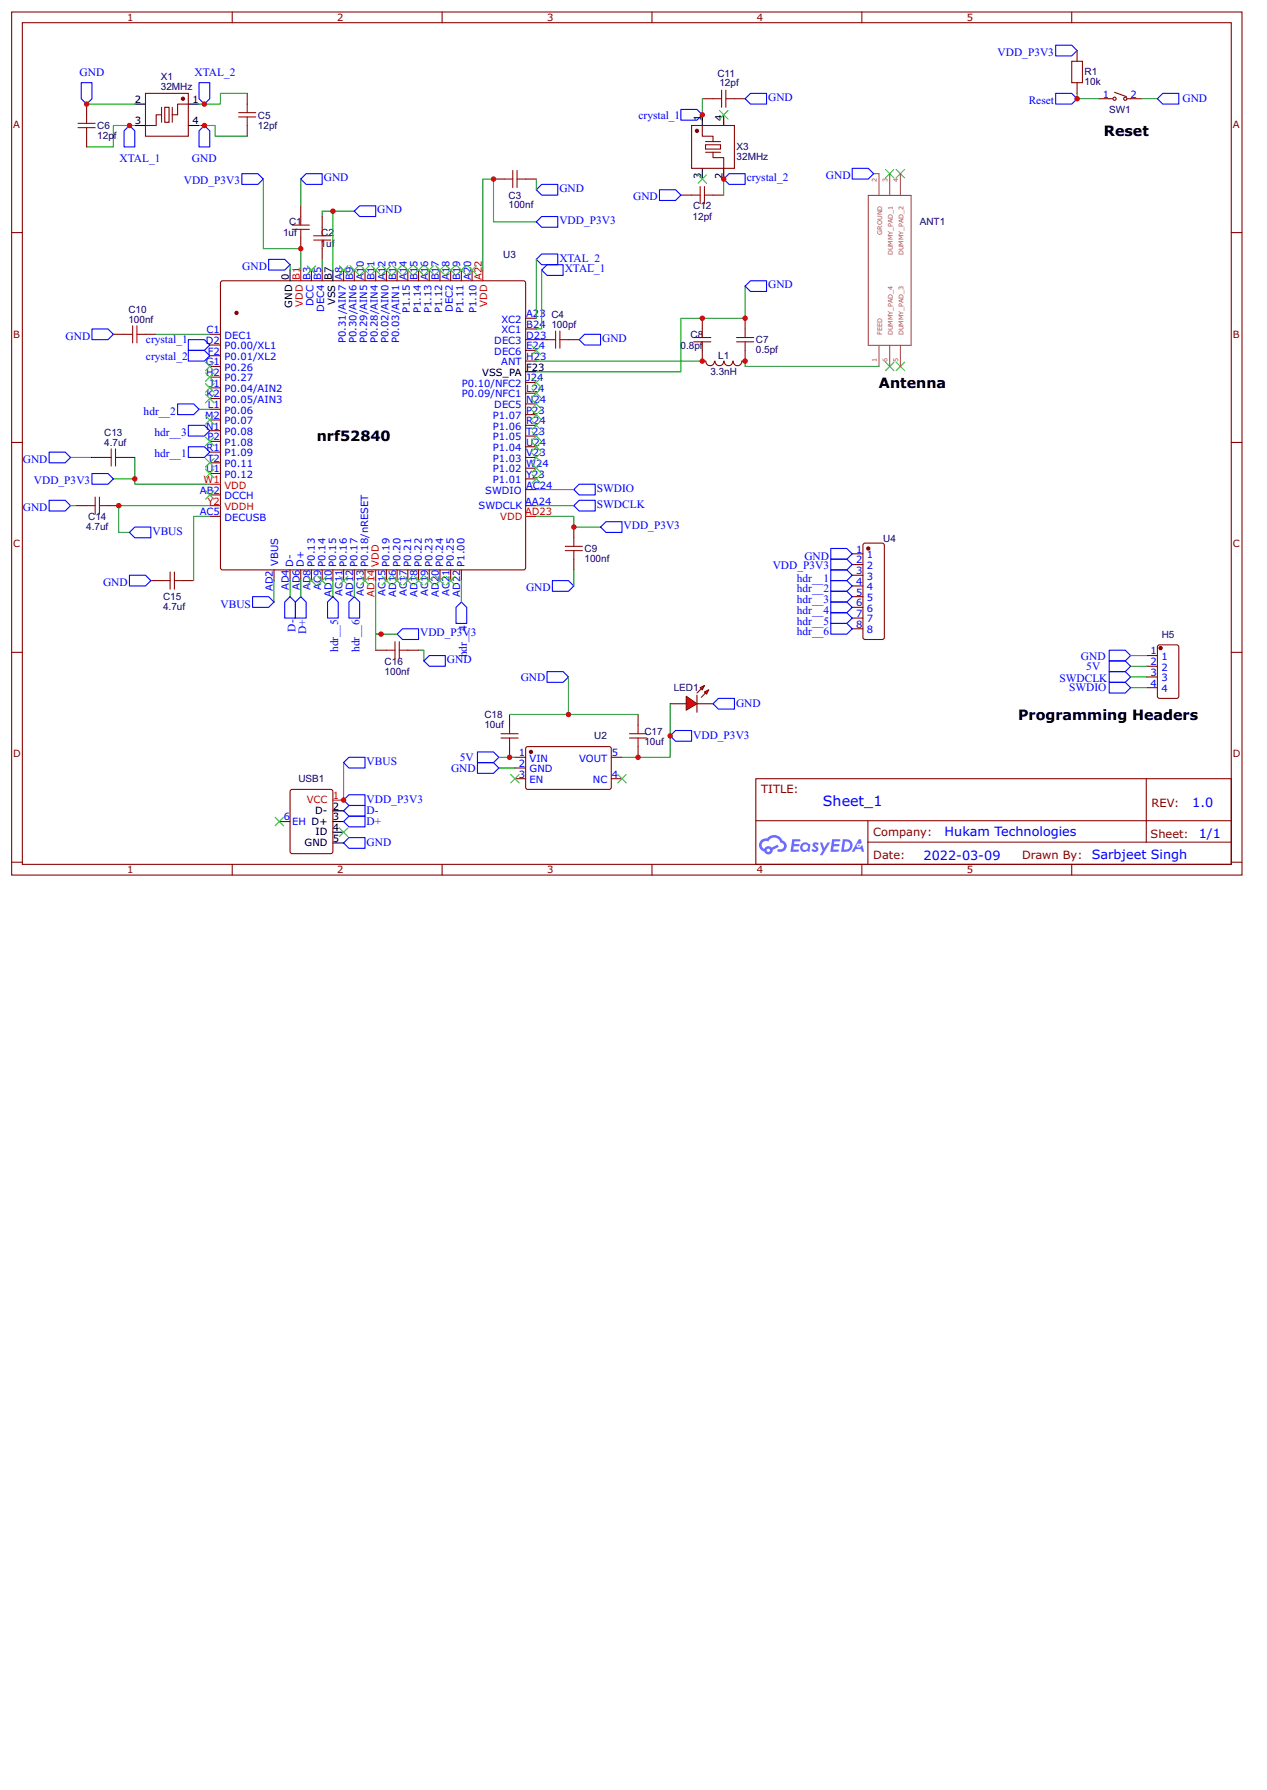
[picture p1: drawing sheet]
<svg xmlns="http://www.w3.org/2000/svg" width="210mm" height="297mm" viewBox="0 0 210 297" stroke-linecap="round" stroke-linejoin="round" font-family="sans-serif">
<g fill="none" stroke="#800" stroke-width=".18">
<path d="M1.9 2h204.2v143.2h-204.2zM3.7 3.8h200.6v139.6h-200.6zM38.5 2v1.8M73.4 2v1.8M108.2 2v1.8M143 2v1.8M177.9 2v1.8M1.9 38.6h1.8M204.3 38.6h1.8M1.9 73.4h1.8M204.3 73.4h1.8M1.9 108.3h1.8"/>
<path d="M204.3 108.3h1.8M125.4 129.2h78.9v14.2h-78.9zM125.4 136.2h78.9M144 139.7h60.3M144 136.2v7.1M190.2 129.2v10.5M1.9 143.1h1.8M38.5 143.4v1.8M73.4 143.4v1.8M108.2 143.4v1.8M143 143.4v1.8M177.9 143.4v1.8"/>
<path d="M204.3 143.1h1.8"/>
</g>
<g fill="#58f">
<path d="M135 139.9l.4-.1h.2l.3 .2-.2 .3a.22 .22 0 0 0-.2-.2 .22 .22 0 0 0-.3 .1 .73 .73 0 0 1 .5 1l-.6 .2-.5-.3 .3-.3 .4 .2 .1-.1a.89 .89 0 0 1-.5-.9z"/>
<path d="M136.1 139.8h.4l.3 .9 .5-.9h.5l-1.3 2.1h-.4l.4-.8z"/>
<path d="M131.5 139.3h1.3v.3h-.1h-.9v.5h.7l.2 .1-.2 .2h-.8l-.1 .6h.8h.1v.3l-1.3 .1z"/>
<path d="M138.1 139.3h1.3l.1 .1-.2 .2h-.8l-.1 .5h.8l.1 .1-.2 .2h-.8v.6h.7h.2v.3l-1.4 .1z"/>
<path d="M142.5 139.3h.4l.1 .6-.3 .1a.35 .35 0 0 0-.5 .2 .35 .35 0 0 0 .2 .5 .35 .35 0 0 0 .5-.3l.2-.2 .3 1.1h-.4l-.1-.4h-.9l-.2 .4h-.5z"/>
<path d="M139.9 139.3l-.3 2.1h.7a1.06 1.06 0 0 0 1.2-1.1 1.06 1.06 0 0 0-1.3-1zM140.2 139.6a.72 .72 0 0 1 .9 .8 .72 .72 0 0 1-1.1 .6z"/>
<path d="M133 140.1a.78 .78 0 0 0-.1 1.1 .78 .78 0 0 0 1.1 0l.3 .2 .2-1.2-.3-.2a.76 .76 0 0 0-1.2 .1zM133.1 140.6a.5 .5 0 0 1 1 0 .5 .5 0 0 1-1 0z"/>
<path d="M126.3 139.4a1.1 1.1 0 0 0 .5 1.9 .72 .72 0 0 0 .9 .5 .72 .72 0 0 0 .5-.8l1-.5-.2-.3-.9 .4a.74 .74 0 0 0-1.3 .3 .7 .7 0 0 1-.3-1 .7 .7 0 0 1 1-.2 1.07 1.07 0 0 1 1.1-.7 1.07 1.07 0 0 1 .9 .8 .57 .57 0 0 1 .6 .8 .57 .57 0 0 1-.8 .3l-.2 .1v.3a1 1 0 0 0 1.3-.5 1 1 0 0 0-.6-1.3 1.57 1.57 0 0 0-2.6-.4l-.4 .1zM127.2 141.1a.3 .3 0 0 1 .6 0 .3 .3 0 0 1-.6 0z"/>
<circle cx="142.5" cy="140.3" r=".13"/>
</g>
<path d="M22.4 17.3h1.7M31.3 17.3h1.7M22.4 20.8h1.7M31.3 20.8h1.7M48.1 44.8v1.8M55.2 44.8v1.8M87.2 61.7h1.8M55.2 139.9h1.8M55.2 138.1h1.8M55.2 136.3h1.8M55.2 134.6h1.8" fill="none" stroke="#000" stroke-width=".18"/>
<g fill="none" stroke="#800" stroke-width=".18">
<path d="M14.4 17.3v1.7M24.1 15.5h7.2v7.1h-7.2zM26.8 19h-.9v1.8h-1.8M27.3 17.8h.8v2.5h-.8zM31.3 17.3h-1.8v1.7h-.9M41 15.5v1.8M116.5 16.4h1.8M121.9 16.4h1.8M178.7 8.4v1.8M178.7 13.7v1.8M182.3 16.4h2.3M185 15.3l1.9 .7"/>
<path d="M187.1 16.4h2.3M14.4 22.6v1.8M41 20.8v1.8M49.9 34.2v1.7M49.9 39.5v1.8M53.5 35.9v1.8M81.9 29.7h1.8M87.2 29.7h1.8M113 32.4h1.8M118.3 32.4h1.8M18.8 55.5h1.8M24.1 55.5h1.8"/>
<path d="M34.8 55.5h1.8M34.8 57.3h1.8M34.8 59h1.8M36.8 46.6h50.2l.2 .3v47.5l-.3 .2-50.1-.1-.2-.3v-47.3zM51.7 44.8v1.8M53.5 41.3v1.7M53.5 44.8v1.8M57 44.8v1.8M58.8 44.8v1.8M60.6 44.8v1.8M62.3 44.8v1.8M64.1 44.8v1.8"/>
<path d="M65.9 44.8v1.8M67.7 44.8v1.8M69.5 44.8v1.8M71.2 44.8v1.8M73 44.8v1.8M74.8 44.8v1.8M76.6 44.8v1.8M78.3 44.8v1.8M87.2 59.9h1.8M87.2 58.1h1.8M87.2 56.4h3.6M87.2 54.6h1.8"/>
<path d="M87.2 52.8h1.8M94.3 56.4h1.8M116.5 58.1v1.8h.6M116.5 52.8v1.8M117.1 59.9a.71 .71 0 0 0 .7 .8 .71 .71 0 0 0 .8-.8M118.7 59.9a.71 .71 0 0 0 .7 .8 .71 .71 0 0 0 .7-.8M120.2 59.9a.71 .71 0 0 0 .7 .8 .71 .71 0 0 0 .7-.8M121.7 59.9a.71 .71 0 0 0 .7 .8 .71 .71 0 0 0 .7-.8M123.7 58.1v1.8h-.6M123.7 52.8v1.8M15.3 75.9h1.7M20.6 75.9h1.8"/>
<path d="M34.8 60.8h1.8M34.8 62.6h1.8M34.8 64.4h1.8M34.8 66.1h1.8M34.8 67.9h1.8M34.8 69.7h1.8M34.8 71.5h1.8M34.8 73.2h1.8M34.8 75h1.8M34.8 76.8h1.8M34.8 78.6h1.8M87.2 79.5h1.8"/>
<path d="M87.2 77.7h1.8M87.2 75.9h1.8M87.2 74.1h1.8M87.2 72.4h1.8M87.2 70.6h1.8M87.2 68.8h1.8M87.2 67h1.8M87.2 65.3h1.8M87.2 63.5h1.8M12.6 83.9h1.8M17.9 83.9h1.8M25 96.3h1.8"/>
<path d="M30.4 96.3h1.7M34.8 82.1h1.8M34.8 85.7h1.8M45.5 94.6v1.7M48.1 94.6v1.7M49.9 94.6v1.7M51.7 94.6v1.7M53.5 94.6v1.7M55.2 94.6v1.7M57 94.6v1.7M58.8 94.6v1.7M60.6 94.6v1.7"/>
<path d="M64.1 94.6v1.7M65.9 94.6v1.7M67.7 94.6v1.7M69.5 94.6v1.7M71.2 94.6v1.7M73 94.6v1.7M74.8 94.6v1.7M76.6 94.6v1.7M87.2 81.2h1.8M87.2 83.9h1.8M95.2 87.5v1.7M95.2 92.8v1.8"/>
<path d="M62.3 107.9h1.8M67.7 107.9h1.8M84.6 118.6v1.7M105.9 118.6v1.7M190.3 108.8h1.8M190.3 110.6h1.8M190.3 112.3h1.8M190.3 114.1h1.8M192.2 107.1l3.1-.1 .3 .2v8.3l-.2 .3-3 .1-.3-.2v-8.3zM46.4 136.3h1.7M48.3 131h6.6l.3 .2v10.1l-.1 .3-6.6 .1-.3-.2-.1-10.1zM84.6 123.9v1.8"/>
<path d="M85.4 125.7h1.8M85.4 127.4h1.8M85.4 129.2h1.8M87.3 124.1l.3-.2h13.7l.1 .3v6.6l-.3 .2-13.7-.1-.2-.3zM101.4 125.7h1.8M101.4 129.2h1.8M105.9 123.9v1.8"/>
<circle cx="185" cy="16.4" r=".27"/>
<circle cx="186.7" cy="16.4" r=".27"/>
</g>
<g fill="#800" stroke="#800" stroke-width=".18">
<circle cx="30.4" cy="16.4" r=".27"/>
<circle cx="192.6" cy="107.5" r=".27"/>
<circle cx="88.1" cy="124.8" r=".27"/>
<circle cx="39.2" cy="51.9" r=".27"/>
</g>
<path d="M26.8 17.8v2.5M28.6 17.8v2.5" fill="none" stroke="#810" stroke-width=".18"/>
<g fill="none" stroke="#00f" stroke-width=".18">
<path d="M13.5 13.7h1.8v2.7l-.9 .9-.9-.9zM33 13.7h1.8v2.7l-.9 .9-.9-.9zM113 18.2h2.7l.8 .8-.8 .9h-2.7zM123.7 16.4l.8-.9h2.7v1.8h-2.7zM175.2 7.5h2.7l.8 .9-.8 .9h-2.7zM175.2 15.5h2.7l.8 .9-.8 .9h-2.7zM193 15.5h2.6v1.8h-2.6l-.9-.9zM21.5 20.8l.9 .9v2.7h-1.8v-2.7zM33.9 20.8l.9 .9v2.7h-1.8v-2.7zM40.1 28.8h2.7l.9 .9-.9 .9h-2.7zM50.8 28.8h2.7v1.8h-2.7l-.9-.9zM58.8 35l.9-.8h2.6v1.7h-2.6z"/>
<path d="M89 31.5l.9-.9h2.7v1.8h-2.7zM89 36.8l.9-.9h2.7v1.8h-2.7zM109.4 31.5h2.7l.9 .9-.9 .9h-2.7zM121 28.8h2.7v1.8h-2.7l-.9-.9zM141.4 27.9h2.7l.9 .9-.9 .9h-2.7zM15.3 54.6h2.6l.9 .9-.9 .9h-2.6zM31.3 58.1h2.6l.9 .9-.9 .9h-2.6zM31.3 56.4h2.6l.9 .9-.9 .8h-2.6zM44.6 43h2.6l.9 .9-.9 .9h-2.6zM89 43l.9-.9h2.7v1.8h-2.7zM90.8 43.9h2.6v1.8h-2.6l-.9-.9zM96.1 56.4l.9-.9h2.7v1.8h-2.7z"/>
<path d="M124.5 46.6h2.7v1.8h-2.7l-.8-.9zM8.2 75h2.6l.9 .9-.9 .9h-2.6zM15.3 78.6h2.6l.9 .9-.9 .9h-2.6zM31.3 74.1h2.6l.9 .9-.9 .9h-2.6zM31.3 70.6h2.6l.9 .9-.9 .9h-2.6zM8.2 83h2.6l.9 .9-.9 .9h-2.6zM21.5 95.5h2.6l.9 .8-.9 .9h-2.6zM22.4 87.5h2.6v1.7h-2.6l-.9-.8zM41.9 99h2.7l.9 .9-.9 .9h-2.7zM48.1 99l.9 .9v2.7h-1.8v-2.7zM49 99.9l.9-.9 .9 .9v2.7h-1.8zM55.2 99l.9 .9v2.7h-1.7v-2.7z"/>
<path d="M91.7 96.3h2.6l.9 .9-.9 .9h-2.6zM96.1 83h2.7v1.8h-2.7l-.9-.9zM96.1 80.4h2.7v1.7h-2.7l-.9-.9zM100.6 86.6h2.6v1.8h-2.6l-.9-.9zM66.8 104.3h2.7v1.8h-2.7l-.9-.9zM70.3 109.7l.9-.9h2.7v1.8h-2.7zM90.8 111.5h2.6l.9 .8-.9 .9h-2.6zM184.1 113.2h2.6l.9 .9-.9 .9h-2.6zM184.1 111.5h2.6l.9 .8-.9 .9h-2.6zM184.1 109.7h2.6l.9 .9-.9 .9h-2.6zM184.1 107.9h2.6l.9 .9-.9 .9h-2.6zM57 134.6l.9-.9h2.7v1.7h-2.7z"/>
<path d="M57.9 131.9h2.7v1.8h-2.7l-.9-.9zM57.9 135.4h2.7v1.8h-2.7l-.9-.9zM57.9 139h2.7v1.8h-2.7l-.9-.9zM57.9 125.7h2.7v1.7h-2.7l-.9-.8zM79.2 124.8h2.7l.9 .9-.9 .9h-2.7zM79.2 126.6h2.7l.9 .8-.9 .9h-2.7zM111.2 122.1l.9-.9h2.7v1.8h-2.7z"/>
</g>
<g fill="none" stroke="#080" stroke-width=".18">
<path d="M14.4 17.3h8M41 15.5h-4.4v1.8h-3.6M116.5 16.4v3.5M178.7 15.5v.9h3.6M189.4 16.4h2.7M22.4 20.8h-3.6v3.6h-4.4M33 20.8h2.7v1.8h5.3M43.7 29.7v11.6h6.2v3.5M49.9 29.7v4.5M55.2 35v9.8M58.8 35h-5.3v.9M89 36.8h-7.1v-7.1h-1.8v15.1"/>
<path d="M89 29.7v1.8M120.1 29.7v2.7M145 28.8h.9M25.9 55.5h8.9M48.1 43.9v.9M53.5 43v1.8M89 59.9h27.5M89 43v9.8M89.9 44.8v9.8h-.9M123.7 59.9v.9h22.2M123.7 47.5v5.3h-10.7v8.9h-24M11.7 75.9h3.6"/>
<path d="M22.4 79.5v.9h12.4M22.4 75.9v3.6h-3.6M11.7 83.9h.9M34.8 83.9h-15.1v4.5h1.8M34.8 85.7h-2.7v10.6M45.5 96.3v3.6M48.1 96.3v2.7M49.9 96.3v2.7M55.2 96.3v2.7M62.3 96.3v8.9h.9M89 85.7h6.2v1.8h4.5M89 83.9h6.2"/>
<path d="M89 81.2h6.2M95.2 94.6v2.6M65.9 105.2h-3.6v2.7M69.5 107.9h.8v1.8M84.6 118.6h21.3M94.3 112.3v6.3M111.2 116.8v8.9h-8M187.6 108.8h2.7M187.6 110.6h2.7M187.6 112.3h2.7M187.6 114.1h2.7M57 126.6v6.2"/>
<path d="M82.8 125.7h2.6M82.8 127.4h2.6"/>
</g>
<g fill="none" stroke="#a00000" stroke-width=".18">
<path d="M14.4 19v1.5M39.6 19.4h2.8M39.6 18.7h2.8M41 17.3v1.4M41 19.4v1.4M118.3 16.4h1.4M119.7 15v2.8M120.5 16.4h1.4M120.5 15v2.8M177.9 10.2h1.7v3.5h-1.7zM12.9 21.2h2.9M12.9 20.5h2.9"/>
<path d="M14.4 21.2v1.4M48.5 37.4h2.8M48.5 38.1h2.8M49.9 35.9v1.5M49.9 38.1v1.4M52 39.8h2.9M52 39.1h2.9M53.5 37.7v1.4M53.5 39.8v1.5M83.7 29.7h1.4M85.1 28.3v2.8M85.8 28.3v2.8"/>
<path d="M85.8 29.7h1.4M114.8 32.4h1.4M116.2 31v2.8M116.9 32.4h1.4M116.9 31v2.8M20.6 55.5h1.4M22 54.1v2.8M22.7 55.5h1.4M22.7 54.1v2.8M90.8 56.4h1.4M92.2 54.9v2.9M92.9 54.9v2.9"/>
<path d="M92.9 56.4h1.4M115.1 56h2.9M115.1 56.7h2.9M116.5 54.6v1.4M116.5 56.7v1.4M122.2 56h2.9M122.2 56.7h2.9M123.7 54.6v1.4M123.7 56.7v1.4M17 75.9h1.5M18.5 74.5v2.8M19.2 75.9h1.4"/>
<path d="M19.2 74.5v2.8M14.4 83.9h1.4M15.8 82.5v2.8M16.5 83.9h1.4M16.5 82.5v2.8M26.8 96.3h1.4M28.2 94.9v2.9M28.9 94.9v2.9M28.9 96.3h1.5M93.8 90.7h2.8M93.8 91.4h2.8M95.2 89.2v1.5"/>
<path d="M95.2 91.4v1.4M64.1 107.9h1.4M65.5 106.5v2.8M66.3 106.5v2.8M66.3 107.9h1.4M83.1 122.5h2.9M83.1 121.8h2.9M84.6 120.3v1.5M84.6 122.5v1.4M104.5 122.5h2.8M104.5 121.8h2.8M105.9 120.3v1.5"/>
<path d="M105.9 122.5v1.4"/>
</g>
<path d="M49.9 44.8v1.8M80.1 44.8v1.8M34.8 80.4h1.8M34.8 83.9h1.8M62.3 94.6v1.7M87.2 85.7h1.8M55.2 132.8h1.8" fill="none" stroke="#f00" stroke-width=".18"/>
<g fill="#000" stroke="#3c3" stroke-width=".18">
<path d="M146.9 28.1l1.5 1.4zM148.4 28.1l-1.5 1.4z"/>
<path d="M148.7 28.1l1.4 1.4zM148.7 29.5l1.4-1.4z"/>
<path d="M51 44.1l1.4 1.4zM51 45.5l1.4-1.4z"/>
<path d="M56.3 44.1l1.4 1.4zM56.3 45.5l1.4-1.4z"/>
<path d="M58.1 44.1l1.4 1.4zM58.1 45.5l1.4-1.4z"/>
<path d="M59.9 44.1l1.4 1.4zM59.9 45.5l1.4-1.4z"/>
<path d="M61.6 44.1l1.5 1.4zM61.6 45.5l1.5-1.4z"/>
<path d="M63.4 44.1l1.4 1.4zM64.8 44.1l-1.4 1.4z"/>
<path d="M65.2 44.1l1.4 1.4zM65.2 45.5l1.4-1.4z"/>
<path d="M67 44.1l1.4 1.4zM68.4 44.1l-1.4 1.4z"/>
<path d="M68.7 44.1l1.5 1.4zM68.7 45.5l1.5-1.4z"/>
<path d="M70.5 44.1l1.4 1.4zM70.5 45.5l1.4-1.4z"/>
<path d="M72.3 44.1l1.4 1.4zM72.3 45.5l1.4-1.4z"/>
<path d="M74.1 44.1l1.4 1.4zM74.1 45.5l1.4-1.4z"/>
<path d="M75.9 44.1l1.4 1.4zM75.9 45.5l1.4-1.4z"/>
<path d="M77.6 44.1l1.5 1.4zM79.1 44.1l-1.5 1.4z"/>
<path d="M88.3 57.4l1.4 1.5zM88.3 58.9l1.4-1.5z"/>
<path d="M34.1 60.1l1.4 1.4zM35.5 60.1l-1.4 1.4z"/>
<path d="M34.1 61.9l1.4 1.4zM34.1 63.3l1.4-1.4z"/>
<path d="M34.1 63.7l1.4 1.4zM34.1 65.1l1.4-1.4z"/>
<path d="M34.1 65.4l1.4 1.4zM34.1 66.8l1.4-1.4z"/>
<path d="M34.1 76.1l1.4 1.4zM34.1 77.5l1.4-1.4z"/>
<path d="M34.1 77.9l1.4 1.4zM34.1 79.3l1.4-1.4z"/>
<path d="M34.1 69l1.4 1.4zM35.5 69l-1.4 1.4z"/>
<path d="M88.3 62.8l1.4 1.4zM89.7 62.8l-1.4 1.4z"/>
<path d="M88.3 64.5l1.4 1.5zM89.7 64.5l-1.4 1.5z"/>
<path d="M88.3 66.3l1.4 1.4zM89.7 66.3l-1.4 1.4z"/>
<path d="M88.3 68.1l1.4 1.4zM89.7 68.1l-1.4 1.4z"/>
<path d="M88.3 69.9l1.4 1.4zM89.7 69.9l-1.4 1.4z"/>
<path d="M88.3 71.6l1.4 1.5zM88.3 73.1l1.4-1.5z"/>
<path d="M88.3 73.4l1.4 1.4zM89.7 73.4l-1.4 1.4z"/>
<path d="M88.3 75.2l1.4 1.4zM88.3 76.6l1.4-1.4z"/>
<path d="M88.3 77l1.4 1.4zM89.7 77l-1.4 1.4z"/>
<path d="M88.3 78.8l1.4 1.4zM88.3 80.2l1.4-1.4z"/>
<path d="M146.9 60.1l1.5 1.4zM148.4 60.1l-1.5 1.4z"/>
<path d="M148.7 60.1l1.4 1.4zM150.1 60.1l-1.4 1.4z"/>
<path d="M34.1 81.4l1.4 1.4zM34.1 82.8l1.4-1.4z"/>
<path d="M51 95.6l1.4 1.5zM51 97.1l1.4-1.5z"/>
<path d="M52.8 95.6l1.4 1.5zM52.8 97.1l1.4-1.5z"/>
<path d="M56.3 95.6l1.4 1.5zM56.3 97.1l1.4-1.5z"/>
<path d="M59.9 95.6l1.4 1.5zM59.9 97.1l1.4-1.5z"/>
<path d="M63.4 95.6l1.4 1.5zM64.8 95.6l-1.4 1.5z"/>
<path d="M67 95.6l1.4 1.5zM68.4 95.6l-1.4 1.5z"/>
<path d="M68.7 95.6l1.5 1.5zM68.7 97.1l1.5-1.5z"/>
<path d="M70.5 95.6l1.4 1.5zM70.5 97.1l1.4-1.5z"/>
<path d="M72.3 95.6l1.4 1.5zM72.3 97.1l1.4-1.5z"/>
<path d="M74.1 95.6l1.4 1.5zM74.1 97.1l1.4-1.5z"/>
<path d="M45.6 135.6l1.5 1.4zM47.1 135.6l-1.5 1.4z"/>
<path d="M56.3 137.4l1.4 1.4zM56.3 138.8l1.4-1.4z"/>
<path d="M84.7 128.5l1.5 1.4zM86.2 128.5l-1.5 1.4z"/>
<path d="M102.5 128.5l1.4 1.4zM103.9 128.5l-1.4 1.4z"/>
</g>
<path d="M144.1 32.4h7.1v24.9h-7.1zM145.9 28.8v3.5M147.6 28.8v3.5M149.4 28.8v3.5M145.9 57.3v3.5M147.6 57.3v3.5M149.4 57.3v3.5" fill="none" stroke="#a54b4b" stroke-width=".18"/>
<path d="M113.9 115.5l1.8 1.3-1.8 1z" fill="#f00" stroke="#800" stroke-width=".18"/>
<path d="M115.7 115.4v2.8" fill="none" stroke="#800" stroke-width=".18"/>
<g fill="#800" stroke="#800" stroke-width=".18">
<path d="M116.4 114.3l-.7 .7z"/>
<path d="M117.1 115l-.7 .7z"/>
</g>
<g fill="#f00" stroke="#800" stroke-width=".18">
<path d="M116.2 114.1l.7-.3-.4 .7z"/>
<path d="M116.9 114.8l.7-.3-.3 .7z"/>
</g>
<g fill="none" stroke="#800" stroke-width=".18">
<path d="M114.8 20.8h7.1v7.1h-7.1zM116.5 20.8v1.8h1.8v.9M117.1 24h2.5v.7h-2.5zM118.3 25.3v.9h1.8v1.7M141.4 99h1.8M141.4 97.2h1.8M141.4 95.5h1.8M141.4 93.7h1.8M141.4 91.9h1.8M143.4 90.2l3-.1 .2 .1 .2 .3v15.3l-.2 .3h-.2h-2.8h-.2l-.2-.3v-15.3zM111.2 116.8h2.7M115.7 116.8h2.6"/>
<path d="M141.4 104.3h1.8M141.4 102.6h1.8M141.4 100.8h1.8"/>
</g>
<path d="M29.5 67h2.6l.9 .9-.9 .9h-2.6zM58.8 99l.9 .9v2.7h-1.8v-2.7zM137.9 99.9h2.6l.9 .9-.9 .9h-2.6zM137.9 98.1h2.6l.9 .9-.9 .9h-2.6zM137.9 96.3h2.6l.9 .9-.9 .9h-2.6zM137.9 94.6h2.6l.9 .9-.9 .8h-2.6zM137.9 92.8h2.6l.9 .9-.9 .9h-2.6zM137.9 91h2.6l.9 .9-.9 .9h-2.6zM75.7 100.8l.9-.9 .9 .9v2.7h-1.8zM118.3 116.8l.9-.9h2.7v1.8h-2.7zM137.9 103.5h2.6l.9 .8-.9 .9h-2.6zM137.9 101.7h2.6l.9 .9-.9 .9h-2.6z" fill="none" stroke="#00f" stroke-width=".18"/>
<g fill="#800" stroke="#800" stroke-width=".18">
<circle cx="144.1" cy="91" r=".27"/>
<circle cx="115.7" cy="21.7" r=".27"/>
</g>
<g fill="#000" stroke="#3c3" stroke-width=".18">
<path d="M119.4 18.3l1.4 1.5zM120.8 18.3l-1.4 1.5z"/>
<path d="M115.8 29l1.5 1.4zM117.3 29l-1.5 1.4z"/>
<path d="M34.1 72.5l1.4 1.5zM35.5 72.5l-1.4 1.5z"/>
<path d="M65.2 95.6l1.4 1.5zM65.2 97.1l1.4-1.5z"/>
</g>
<path d="M33 67.9h1.8M58.8 96.3v2.7M76.6 96.3v3.6" fill="none" stroke="#080" stroke-width=".18"/>
<path d="M116.5 19v1.8M120.1 19v1.8M116.5 27.9v1.8M120.1 27.9v1.8" fill="none" stroke="#000" stroke-width=".18"/>
<path d="M117.1 23.5h2.5M117.1 25.3h2.5" fill="none" stroke="#810" stroke-width=".18"/>
<g fill="#c00">
<circle cx="33.9" cy="17.3" r=".44"/>
<circle cx="33.9" cy="20.8" r=".44"/>
<circle cx="14.4" cy="17.3" r=".44"/>
<circle cx="21.5" cy="20.8" r=".44"/>
<circle cx="116.5" cy="19.1" r=".44"/>
<circle cx="178.7" cy="16.4" r=".44"/>
<circle cx="105.9" cy="125.7" r=".44"/>
<circle cx="84.6" cy="125.7" r=".44"/>
<circle cx="94.3" cy="118.6" r=".44"/>
<circle cx="57" cy="132.8" r=".44"/>
<circle cx="123.7" cy="59.9" r=".44"/>
<circle cx="116.5" cy="52.8" r=".44"/>
<circle cx="116.5" cy="59.9" r=".44"/>
<circle cx="123.7" cy="52.8" r=".44"/>
<circle cx="55.2" cy="35" r=".44"/>
<circle cx="49.9" cy="41.3" r=".44"/>
<circle cx="81.9" cy="29.7" r=".44"/>
<circle cx="22.4" cy="79.5" r=".44"/>
<circle cx="95.2" cy="87.5" r=".44"/>
<circle cx="19.7" cy="83.9" r=".44"/>
<circle cx="63.2" cy="105.2" r=".44"/>
<circle cx="111.2" cy="122.1" r=".44"/>
<circle cx="120.1" cy="29.7" r=".44"/>
</g>
<g font-size="2.4">
<text x="183.2" y="22.6">Reset</text>
<text x="145.9" y="64.4">Antenna</text>
<text x="52.6" y="73.2">nrf52840</text>
<text x="169" y="119.4">Programming Headers</text>
</g>
<text font-size="2.4" fill="#00f" x="136.6" y="133.8">Sheet_1</text>
<g font-size="2.1" fill="#00f">
<text x="197.9" y="133.9">1.0</text>
<text x="153.3" y="142.6">2022-03-09</text>
<text x="156.7" y="138.7">Hukam Technologies</text>
<text x="181.2" y="142.6">Sarbjeet Singh</text>
<text x="198.9" y="139.1">1/1</text>
</g>
<g font-size="1.9" fill="#00f">
<text x="165.5" y="9.3">VDD_P3V3</text>
<text x="13.2" y="12.7">GND</text>
<text x="32.3" y="12.7">XTAL_2</text>
<text x="127.5" y="16.8">GND</text>
<text x="170.7" y="17.3">Reset</text>
<text x="196.2" y="17">GND</text>
<text x="106" y="19.7">crystal_1</text>
<text x="19.9" y="26.9">XTAL_1</text>
<text x="31.9" y="26.9">GND</text>
<text x="137" y="29.7">GND</text>
<text x="30.5" y="30.6">VDD_P3V3</text>
<text x="53.7" y="30.1">GND</text>
<text x="62.6" y="35.4">GND</text>
<text x="92.8" y="31.8">GND</text>
<text x="105.1" y="33.3">GND</text>
<text x="123.9" y="30.1">crystal_2</text>
<text x="92.8" y="37.2">VDD_P3V3</text>
<text x="40.2" y="44.9">GND</text>
<text x="92.8" y="43.4">XTAL_2</text>
<text x="93.7" y="45.2">XTAL_1</text>
<text x="127.5" y="47.9">GND</text>
<text x="10.9" y="56.4">GND</text>
<text x="24.2" y="59.7">crystal_2</text>
<text x="24.2" y="57">crystal_1</text>
<text x="99.9" y="56.7">GND</text>
<text x="23.8" y="68.8">hdr__2</text>
<text x="3.8" y="76.8">GND</text>
<text x="25.6" y="75.9">hdr__1</text>
<text x="25.6" y="72.4">hdr__3</text>
<text x="5.6" y="80.4">VDD_P3V3</text>
<text x="99" y="81.6">SWDIO</text>
<text x="3.8" y="84.8">GND</text>
<text x="25.3" y="88.7">VBUS</text>
<text x="99" y="84.3">SWDCLK</text>
<text x="103.5" y="87.8">VDD_P3V3</text>
<text x="128.2" y="94.4">VDD_P3V3</text>
<text x="133.5" y="92.9">GND</text>
<text x="17.1" y="97.2">GND</text>
<text x="36.6" y="100.8">VBUS</text>
<text x="87.3" y="98.1">GND</text>
<text x="132.2" y="101.9">hdr__4</text>
<text x="132.2" y="100.1">hdr__3</text>
<text x="132.2" y="98.3">hdr__2</text>
<text x="132.2" y="96.5">hdr__1</text>
<text x="49" y="104.8" transform="rotate(-90 49 104.8)">D-</text>
<text x="50.8" y="105.3" transform="rotate(-90 50.8 105.3)">D+</text>
<text x="69.7" y="105.6">VDD_P3V3</text>
<text x="132.2" y="105.4">hdr__6</text>
<text x="132.2" y="103.6">hdr__5</text>
<text x="56.1" y="108.2" transform="rotate(-90 56.1 108.2)">hdr__5</text>
<text x="59.7" y="108.2" transform="rotate(-90 59.7 108.2)">hdr__6</text>
<text x="74.2" y="110">GND</text>
<text x="77.5" y="109.1" transform="rotate(-90 77.5 109.1)">hdr__4</text>
<text x="86.4" y="113.1">GND</text>
<text x="175.8" y="113.2">SWDCLK</text>
<text x="179.4" y="109.4">GND</text>
<text x="180.3" y="111.2">5V</text>
<text x="122.1" y="117.3">GND</text>
<text x="177.4" y="114.7">SWDIO</text>
<text x="115" y="122.6">VDD_P3V3</text>
<text x="60.8" y="126.9">VBUS</text>
<text x="74.9" y="128.2">GND</text>
<text x="76.3" y="126.3">5V</text>
<text x="60.8" y="133.3">VDD_P3V3</text>
<text x="60.8" y="135.1">D-</text>
<text x="60.8" y="136.9">D+</text>
<text x="60.8" y="140.4">GND</text>
</g>
<g font-size="1.9" fill="#800">
<text x="126.3" y="131.5">TITLE:</text>
<text x="191.1" y="133.9">REV:</text>
<text x="144.9" y="142.5">Date:</text>
<text x="144.9" y="138.7">Company:</text>
<text x="169.6" y="142.6">Drawn By:</text>
<text x="190.9" y="139">Sheet:</text>
</g>
<g font-size="1.7" fill="#800">
<text x="21.1" y="3.5">1</text>
<text x="56" y="3.5">2</text>
<text x="90.8" y="3.5">3</text>
<text x="125.6" y="3.5">4</text>
<text x="160.4" y="3.5">5</text>
<text x="2.2" y="21.2">A</text>
<text x="204.6" y="21.2">A</text>
<text x="2.2" y="56">B</text>
<text x="204.6" y="56">B</text>
<text x="2.2" y="90.8">C</text>
<text x="204.6" y="90.8">C</text>
<text x="2.2" y="125.7">D</text>
<text x="204.6" y="125.7">D</text>
<text x="21.1" y="144.9">1</text>
<text x="56" y="144.9">2</text>
<text x="90.8" y="144.9">3</text>
<text x="125.6" y="144.9">4</text>
<text x="160.4" y="144.9">5</text>
</g>
<g font-size="1.7">
<text x="22.4" y="17.1">2</text>
<text x="32" y="17.1">1</text>
<text x="22.4" y="20.6">3</text>
<text x="32" y="20.6">4</text>
<text x="116.4" y="20.1" transform="rotate(-90 116.4 20.1)">1</text>
<text x="119.9" y="20.1" transform="rotate(-90 119.9 20.1)">4</text>
<text x="116.4" y="29.7" transform="rotate(-90 116.4 29.7)">3</text>
<text x="119.9" y="29.7" transform="rotate(-90 119.9 29.7)">2</text>
<text x="48" y="46.5" transform="rotate(-90 48 46.5)">0</text>
<text x="55.1" y="46.5" transform="rotate(-90 55.1 46.5)">B7</text>
<text x="48.5" y="51.1" transform="rotate(-90 48.5 51.1)">GND</text>
<text x="55.6" y="50.6" transform="rotate(-90 55.6 50.6)">VSS</text>
<text x="80" y="62.4">VSS_PA</text>
<text x="87.3" y="61.5">F23</text>
<text x="52.3" y="135.1">D-</text>
<text x="55.2" y="137.9">4</text>
<text x="55.2" y="136.2">3</text>
<text x="55.2" y="134.4">2</text>
<text x="50.5" y="140.4">GND</text>
<text x="52.4" y="138.6">ID</text>
<text x="55.2" y="139.7">5</text>
</g>
<g font-size="1.7" fill="#000080">
<text x="26.7" y="15">32MHz</text>
<text x="26.7" y="13.3">X1</text>
<text x="119" y="12.8">C11</text>
<text x="119.4" y="14.3">12pf</text>
<text x="180" y="14.1">10k</text>
<text x="180" y="12.5">R1</text>
<text x="16.1" y="23.1">12pf</text>
<text x="16.1" y="21.4">C6</text>
<text x="42.8" y="21.3">12pf</text>
<text x="42.8" y="19.7">C5</text>
<text x="184.1" y="18.7">SW1</text>
<text x="122.2" y="26.6">32MHz</text>
<text x="122.2" y="24.9">X3</text>
<text x="84.4" y="34.6">100nf</text>
<text x="84.4" y="33">C3</text>
<text x="115" y="34.7">C12</text>
<text x="47" y="39.2">1uf</text>
<text x="48" y="37.4">C1</text>
<text x="53.2" y="40.9">1uf</text>
<text x="53.3" y="39.2">C2</text>
<text x="114.9" y="36.5">12pf</text>
<text x="152.6" y="37.4">ANT1</text>
<text x="83.5" y="42.8">U3</text>
<text x="21.3" y="53.5">100nf</text>
<text x="21.3" y="51.9">C10</text>
<text x="91.5" y="54.4">100pf</text>
<text x="112.9" y="57.8">0.8pf</text>
<text x="114.6" y="56.1">C8</text>
<text x="119.2" y="59.6">L1</text>
<text x="125.4" y="58.6">0.5pf</text>
<text x="125.4" y="56.9">C7</text>
<text x="117.9" y="62.3">3.3nH</text>
<text x="17.3" y="74">4.7uf</text>
<text x="17.3" y="72.3">C13</text>
<text x="14.3" y="88">4.7uf</text>
<text x="14.6" y="86.2">C14</text>
<text x="146.6" y="89.9">U4</text>
<text x="97" y="93.2">100nf</text>
<text x="97" y="91.6">C9</text>
<text x="27.1" y="101.2">4.7uf</text>
<text x="27.1" y="99.6">C15</text>
<text x="192.8" y="105.9">H5</text>
<text x="63.8" y="112">100nf</text>
<text x="63.8" y="110.4">C16</text>
<text x="80.4" y="119.2">C18</text>
<text x="111.8" y="114.7">LED1</text>
<text x="80.4" y="120.8">10uf</text>
<text x="98.6" y="122.7">U2</text>
<text x="106.9" y="123.6">10uf</text>
<text x="106.9" y="122">C17</text>
<text x="49.5" y="129.8">USB1</text>
</g>
<g font-size="1.7" fill="#00f">
<text x="183" y="16.2">1</text>
<text x="187.6" y="16.2">2</text>
<text x="51.5" y="46.5" transform="rotate(-90 51.5 46.5)">B3</text>
<text x="53.3" y="46.5" transform="rotate(-90 53.3 46.5)">B5</text>
<text x="56.8" y="46.5" transform="rotate(-90 56.8 46.5)">A8</text>
<text x="58.6" y="46.5" transform="rotate(-90 58.6 46.5)">B9</text>
<text x="60.4" y="46.5" transform="rotate(-90 60.4 46.5)">A10</text>
<text x="62.2" y="46.5" transform="rotate(-90 62.2 46.5)">B11</text>
<text x="63.9" y="46.5" transform="rotate(-90 63.9 46.5)">A12</text>
<text x="65.7" y="46.5" transform="rotate(-90 65.7 46.5)">B13</text>
<text x="67.5" y="46.5" transform="rotate(-90 67.5 46.5)">A14</text>
<text x="69.3" y="46.5" transform="rotate(-90 69.3 46.5)">B15</text>
<text x="71.1" y="46.5" transform="rotate(-90 71.1 46.5)">A16</text>
<text x="72.8" y="46.5" transform="rotate(-90 72.8 46.5)">B17</text>
<text x="74.6" y="46.5" transform="rotate(-90 74.6 46.5)">A18</text>
<text x="76.4" y="46.5" transform="rotate(-90 76.4 46.5)">B19</text>
<text x="78.2" y="46.5" transform="rotate(-90 78.2 46.5)">A20</text>
<text x="52" y="50.8" transform="rotate(-90 52 50.8)">DCC</text>
<text x="53.8" y="51.8" transform="rotate(-90 53.8 51.8)">DEC4</text>
<text x="68" y="52" transform="rotate(-90 68 52)">P1.15</text>
<text x="69.8" y="52" transform="rotate(-90 69.8 52)">P1.14</text>
<text x="71.6" y="52" transform="rotate(-90 71.6 52)">P1.13</text>
<text x="73.4" y="52" transform="rotate(-90 73.4 52)">P1.12</text>
<text x="75.1" y="51.8" transform="rotate(-90 75.1 51.8)">DEC2</text>
<text x="76.9" y="52" transform="rotate(-90 76.9 52)">P1.11</text>
<text x="79.1" y="52" transform="rotate(-90 79.1 52)">P1.10</text>
<text x="83.2" y="53.5">XC2</text>
<text x="87.3" y="52.6">A23 C4</text>
<text x="34.2" y="57.1">D2</text>
<text x="34.3" y="55.3">C1</text>
<text x="34.5" y="58.9">F2</text>
<text x="37.2" y="56.2">DEC1</text>
<text x="37.2" y="58">P0.00/XL1</text>
<text x="37.2" y="59.7">P0.01/XL2</text>
<text x="57.4" y="56.9" transform="rotate(-90 57.4 56.9)">P0.31/AIN7</text>
<text x="59.1" y="56.9" transform="rotate(-90 59.1 56.9)">P0.30/AIN6</text>
<text x="60.9" y="56.9" transform="rotate(-90 60.9 56.9)">P0.29/AIN5</text>
<text x="62.7" y="56.9" transform="rotate(-90 62.7 56.9)">P0.28/AIN4</text>
<text x="64.5" y="56.9" transform="rotate(-90 64.5 56.9)">P0.02/AIN0</text>
<text x="66.3" y="56.9" transform="rotate(-90 66.3 56.9)">P0.03/AIN1</text>
<text x="82" y="58.9">DEC6</text>
<text x="82" y="57.1">DEC3</text>
<text x="83.2" y="55.3">XC1</text>
<text x="87.3" y="59.7">H23</text>
<text x="87.3" y="58">E24</text>
<text x="87.3" y="56.2">D23</text>
<text x="87.3" y="54.4">B24</text>
<text x="34.2" y="60.6">G1</text>
<text x="34.2" y="62.4">H2</text>
<text x="34.3" y="66">K2</text>
<text x="34.7" y="64.2">J1</text>
<text x="37.2" y="61.5">P0.26</text>
<text x="37.2" y="63.3">P0.27</text>
<text x="37.2" y="65.1">P0.04/AIN2</text>
<text x="76.6" y="66">P0.09/NFC1</text>
<text x="76.6" y="64.2">P0.10/NFC2</text>
<text x="83.2" y="60.6">ANT</text>
<text x="87.3" y="65.1">L24</text>
<text x="87.3" y="63.3">J24</text>
<text x="34" y="69.5">M2</text>
<text x="34.2" y="71.3">N1</text>
<text x="34.5" y="67.7">L1</text>
<text x="37.2" y="66.9">P0.05/AIN3</text>
<text x="37.2" y="68.6">P0.06</text>
<text x="37.2" y="70.4">P0.07</text>
<text x="81.8" y="71.3">P1.06</text>
<text x="81.8" y="69.5">P1.07</text>
<text x="82" y="67.7">DEC5</text>
<text x="87.3" y="70.4">R24</text>
<text x="87.3" y="68.6">P23</text>
<text x="87.3" y="66.9">N24</text>
<text x="34.3" y="74.8">R1</text>
<text x="34.4" y="76.6">T2</text>
<text x="34.4" y="73.1">P2</text>
<text x="37.2" y="72.2">P0.08</text>
<text x="37.2" y="74">P1.08</text>
<text x="37.2" y="75.7">P1.09</text>
<text x="37.2" y="77.5">P0.11</text>
<text x="81.8" y="76.6">P1.03</text>
<text x="81.8" y="74.8">P1.04</text>
<text x="81.8" y="73.1">P1.05</text>
<text x="87.3" y="77.5">W24</text>
<text x="87.3" y="75.7">V23</text>
<text x="87.3" y="74">U24</text>
<text x="87.3" y="72.2">T23</text>
<text x="33.2" y="82">AB2</text>
<text x="34.2" y="78.4">U1</text>
<text x="37.2" y="79.3">P0.12</text>
<text x="37.2" y="82.8">DCCH</text>
<text x="80.5" y="82">SWDIO</text>
<text x="81.8" y="80.2">P1.01</text>
<text x="81.8" y="78.4">P1.02</text>
<text x="87.1" y="83.7">AA24</text>
<text x="87.3" y="81.1">AC24</text>
<text x="87.3" y="79.3">Y23</text>
<text x="33.1" y="85.5">AC5</text>
<text x="37.2" y="86.4">DECUSB</text>
<text x="79.4" y="84.4">SWDCLK</text>
<text x="46.2" y="93.9" transform="rotate(-90 46.2 93.9)">VBUS</text>
<text x="48.7" y="94" transform="rotate(-90 48.7 94)">D-</text>
<text x="50.4" y="94" transform="rotate(-90 50.4 94)">D+</text>
<text x="52.2" y="94" transform="rotate(-90 52.2 94)">P0.13</text>
<text x="54" y="94" transform="rotate(-90 54 94)">P0.14</text>
<text x="55.8" y="94" transform="rotate(-90 55.8 94)">P0.15</text>
<text x="57.6" y="94" transform="rotate(-90 57.6 94)">P0.16</text>
<text x="59.3" y="94" transform="rotate(-90 59.3 94)">P0.17</text>
<text x="61.1" y="94" transform="rotate(-90 61.1 94)">P0.18/nRESET</text>
<text x="64.7" y="94" transform="rotate(-90 64.7 94)">P0.19</text>
<text x="66.4" y="94" transform="rotate(-90 66.4 94)">P0.20</text>
<text x="68.2" y="94" transform="rotate(-90 68.2 94)">P0.21</text>
<text x="70" y="94" transform="rotate(-90 70 94)">P0.22</text>
<text x="71.8" y="94" transform="rotate(-90 71.8 94)">P0.23</text>
<text x="73.5" y="94" transform="rotate(-90 73.5 94)">P0.24</text>
<text x="75.3" y="94" transform="rotate(-90 75.3 94)">P0.25</text>
<text x="77.1" y="94" transform="rotate(-90 77.1 94)">P1.00</text>
<text x="142.1" y="95.3">3</text>
<text x="142.1" y="93.5">2</text>
<text x="142.1" y="91.7">1</text>
<text x="143.9" y="94.4">2</text>
<text x="143.9" y="92.6">1</text>
<text x="45.3" y="98.1" transform="rotate(-90 45.3 98.1)">AD2</text>
<text x="48" y="97.9" transform="rotate(-90 48 97.9)">AD4</text>
<text x="49.7" y="97.9" transform="rotate(-90 49.7 97.9)">AD6</text>
<text x="51.5" y="97.9" transform="rotate(-90 51.5 97.9)">AD8</text>
<text x="53.3" y="97.8" transform="rotate(-90 53.3 97.8)">AC9</text>
<text x="55.1" y="99" transform="rotate(-90 55.1 99)">AD10</text>
<text x="56.8" y="98.9" transform="rotate(-90 56.8 98.9)">AC11</text>
<text x="58.6" y="99" transform="rotate(-90 58.6 99)">AD12</text>
<text x="60.4" y="98.9" transform="rotate(-90 60.4 98.9)">AC13</text>
<text x="63.9" y="98.9" transform="rotate(-90 63.9 98.9)">AC15</text>
<text x="65.7" y="99" transform="rotate(-90 65.7 99)">AD16</text>
<text x="67.5" y="98.9" transform="rotate(-90 67.5 98.9)">AC17</text>
<text x="69.3" y="99" transform="rotate(-90 69.3 99)">AD18</text>
<text x="71.1" y="98.9" transform="rotate(-90 71.1 98.9)">AC19</text>
<text x="72.8" y="99" transform="rotate(-90 72.8 99)">AD20</text>
<text x="74.6" y="98.9" transform="rotate(-90 74.6 98.9)">AC21</text>
<text x="76.4" y="99" transform="rotate(-90 76.4 99)">AD22</text>
<text x="142.1" y="100.6">6</text>
<text x="142.1" y="98.8">5</text>
<text x="142.1" y="97.1">4</text>
<text x="143.9" y="101.5">6</text>
<text x="143.9" y="99.7">5</text>
<text x="143.9" y="97.9">4</text>
<text x="143.9" y="96.2">3</text>
<text x="142.1" y="104.2">8</text>
<text x="142.1" y="102.4">7</text>
<text x="143.9" y="105.1">8</text>
<text x="143.9" y="103.3">7</text>
<text x="190.9" y="108.6">1</text>
<text x="190.9" y="110.4">2</text>
<text x="190.9" y="112.2">3</text>
<text x="190.9" y="113.9">4</text>
<text x="192.7" y="109.5">1</text>
<text x="192.7" y="111.3">2</text>
<text x="192.7" y="113.1">3</text>
<text x="192.7" y="114.8">4</text>
<text x="86.1" y="125.5">1</text>
<text x="101.5" y="125.5">5</text>
<text x="86.1" y="127.3">2</text>
<text x="86.1" y="129">3</text>
<text x="87.9" y="126.4">VIN</text>
<text x="87.9" y="128.2">GND</text>
<text x="87.9" y="129.9">EN</text>
<text x="96.1" y="126.4">VOUT</text>
<text x="98.4" y="129.9">NC</text>
<text x="101.5" y="129">4</text>
<text x="47.1" y="136.2">6</text>
<text x="48.5" y="136.9">EH D+</text>
</g>
<g font-size="1.7" fill="#f00">
<text x="49.7" y="46.5" transform="rotate(-90 49.7 46.5)">B1</text>
<text x="79.9" y="46.5" transform="rotate(-90 79.9 46.5)">A22</text>
<text x="50.3" y="50.9" transform="rotate(-90 50.3 50.9)">VDD</text>
<text x="80.8" y="50.9" transform="rotate(-90 80.8 50.9)">VDD</text>
<text x="33.8" y="80.2">W1</text>
<text x="34.4" y="83.7">Y2</text>
<text x="37.2" y="81.1">VDD</text>
<text x="37.2" y="84.6">VDDH</text>
<text x="83" y="86.2">VDD</text>
<text x="87.1" y="85.5">AD23</text>
<text x="62.9" y="94" transform="rotate(-90 62.9 94)">VDD</text>
<text x="62.2" y="99" transform="rotate(-90 62.2 99)">AD14</text>
<text x="50.9" y="133.3">VCC</text>
<text x="55.2" y="132.6">1</text>
</g>
<g font-size="1.1" fill="#a54b4b">
<text x="145.5" y="30.3" transform="rotate(-90 145.5 30.3)">2</text>
<text x="147.3" y="30.3" transform="rotate(-90 147.3 30.3)">3</text>
<text x="149.1" y="30.3" transform="rotate(-90 149.1 30.3)">4</text>
<text x="146.4" y="38.9" transform="rotate(-90 146.4 38.9)">GROUND</text>
<text x="148.2" y="42.4" transform="rotate(-90 148.2 42.4)">DUMMY_PAD_1</text>
<text x="149.9" y="42.4" transform="rotate(-90 149.9 42.4)">DUMMY_PAD_2</text>
<text x="146.4" y="55.6" transform="rotate(-90 146.4 55.6)">FEED</text>
<text x="148.2" y="55.6" transform="rotate(-90 148.2 55.6)">DUMMY_PAD_4</text>
<text x="149.9" y="55.6" transform="rotate(-90 149.9 55.6)">DUMMY_PAD_3</text>
<text x="145.5" y="60.1" transform="rotate(-90 145.5 60.1)">1</text>
<text x="147.3" y="60.1" transform="rotate(-90 147.3 60.1)">6</text>
<text x="149.1" y="60.1" transform="rotate(-90 149.1 60.1)">5</text>
</g>
</svg>
